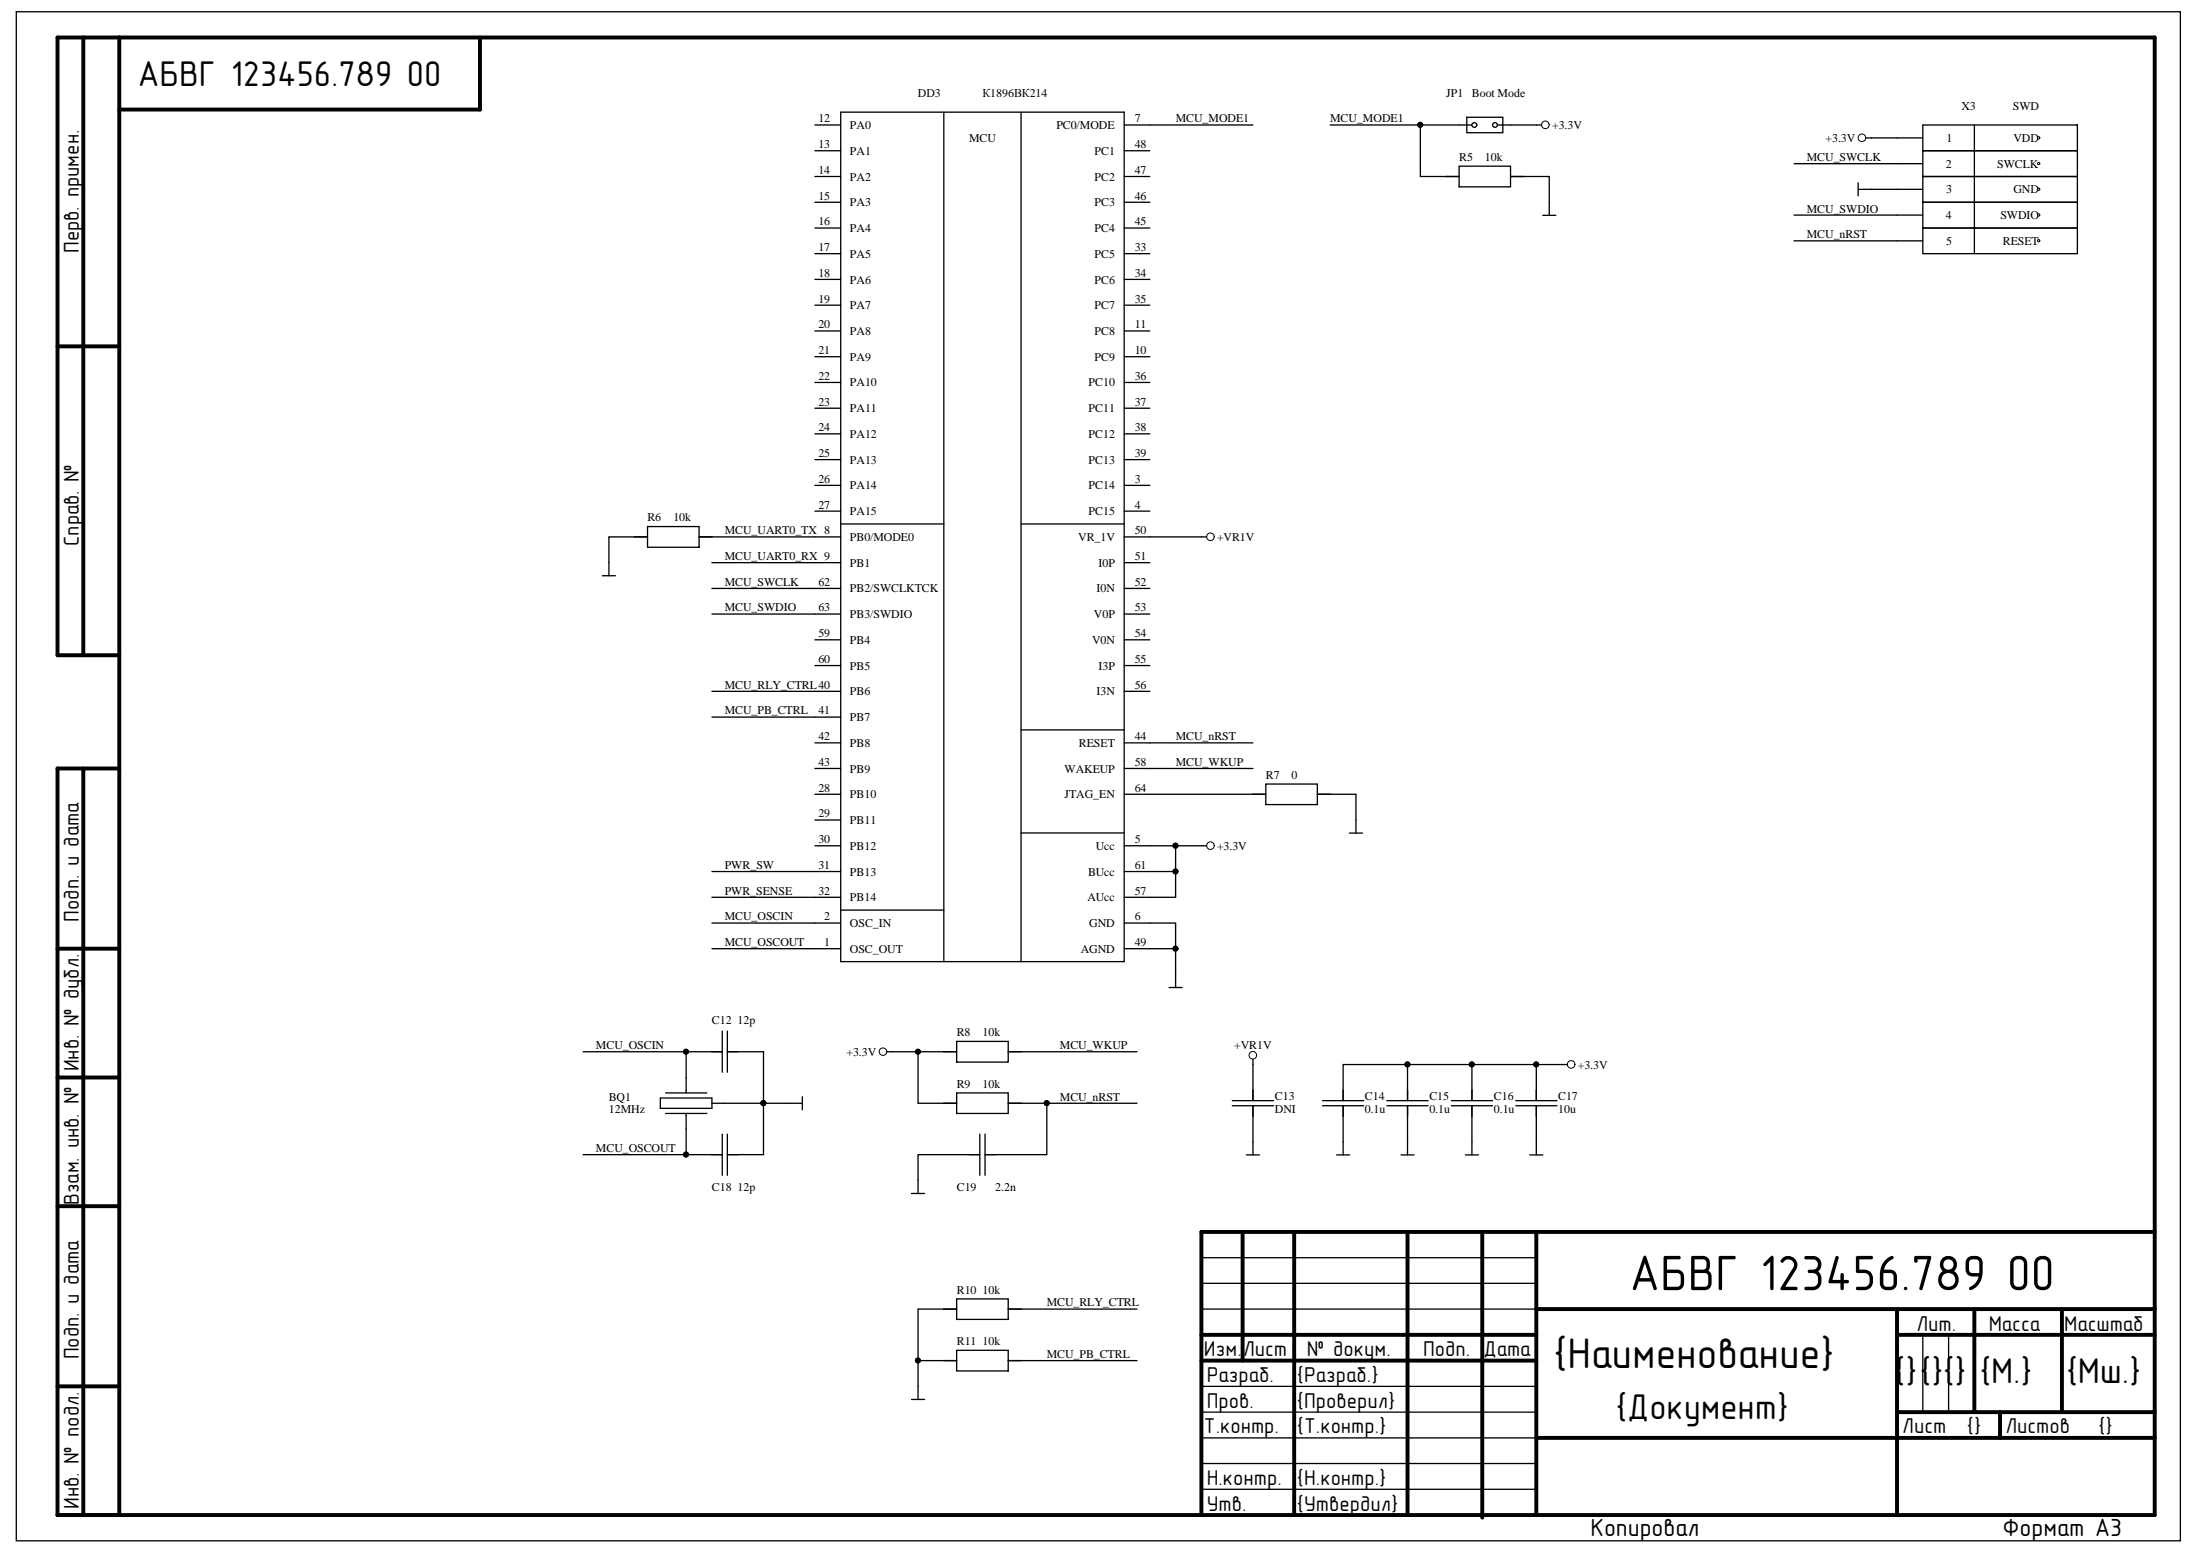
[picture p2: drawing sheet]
<svg xmlns="http://www.w3.org/2000/svg" width="297mm" height="210mm" viewBox="0 0 297 210" stroke-linecap="round" stroke-linejoin="round" font-family="sans-serif">
<g fill="none" stroke="#000" stroke-width=".53">
<path d="M11.2 5.1v83.3M16.1 5.1v199.4M64.8 5.1v9.7h-48.7M7.8 46.8h8.3M16.1 88.4h-8.3v-83.3h283.1v199.4h-283.1v-100.8h8.3M11.2 103.7v100.8M7.8 128.1h8.3M7.8 145.4h8.3M7.8 162.8h8.3M167.8 166.3v17.4M174.7 166.3v38.2M190 166.3v38.2"/>
<path d="M200.1 166.6v38.3M207.4 176.7h83.5M207.4 166.3v38.2M256.1 176.7v27.8M266.6 176.7v13.9M278.4 176.7v13.9M290.9 166.3h-128.7v38.2M7.8 187.1h8.3M162.2 180.2h45.2M162.2 183.7h45.2M207.4 194.1h83.5M256.1 180.2h34.8"/>
<path d="M256.1 190.6h34.8M270 190.6v3.5"/>
</g>
<g fill="none" stroke="#000" stroke-width=".18">
<path d="M2.2 1.6h292.2v206.4h-292.2zM110 16.9h3.5M113.5 15.1h38.3v114.7h-38.3zM127.4 15.1v114.7M137.9 15.1v114.7M151.8 16.9h17.4M197 16.9h1.7M202.2 16.9h1.7M110 20.3h3.5M110 23.8h3.5M110 27.3h3.5M110 30.8h3.5"/>
<path d="M110 34.2h3.5M110 37.7h3.5M151.8 20.3h3.4M151.8 23.8h3.4M151.8 27.3h3.4M151.8 30.8h3.4M151.8 34.2h3.4M151.8 37.7h3.4M195.3 23.8h1.7M197 22.4h6.9v2.8h-6.9zM203.9 23.8h5.3v5.3M208.3 29.1h1.8"/>
<path d="M110 41.2h3.5M110 44.7h3.5M110 48.1h3.5M110 51.6h3.5M110 55.1h3.5M110 58.6h3.5M151.8 41.2h3.4M151.8 44.7h3.4M151.8 48.1h3.4M151.8 51.6h3.4M151.8 55.1h3.4M151.8 58.6h3.4"/>
<path d="M81.3 77.7h1.8M87.4 71.1h7v2.8h-7zM87.4 72.5h-5.2v5.2M94.4 72.5h19.1M96.1 76h17.4M96.1 79.4h17.4M110 62h3.5M110 65.5h3.5M110 69h3.5M113.5 70.7h13.9M137.9 70.7h13.9M151.8 62h3.4"/>
<path d="M151.8 65.5h3.4M151.8 69h3.4M151.8 72.5h11.1M151.8 76h3.4M151.8 79.4h3.4M96.1 82.9h17.4M110 86.4h3.5M110 89.8h3.5M110 93.3h3.5M110 96.8h3.5M137.9 98.5h13.9M151.8 82.9h3.4"/>
<path d="M151.8 86.4h3.4M151.8 89.8h3.4M151.8 93.3h3.4M110 100.3h3.5M110 103.7h3.5M110 107.2h3.5M110 110.7h3.5M110 114.2h3.5M110 117.6h3.5M137.9 112.4h13.9M151.8 114.2h11.1M151.8 100.3h17.4"/>
<path d="M151.8 103.7h17.4M151.8 107.2h19.1M151.8 117.6h6.9M158.7 114.2v6.9h-6.9M170.9 105.8h7v2.8h-7zM177.9 107.2h5.2v5.3M182.2 112.5h1.8M96.1 124.6h17.4M96.1 128.1h17.4M97.5 139.2v5.5M98.2 139.2v5.5M110 121.1h3.5"/>
<path d="M113.5 122.9h13.9M151.8 124.6h6.9v8.7M151.8 128.1h6.9M157.8 133.3h1.8M78.7 142h18.8M78.7 155.9h18.8M89.2 148.2h6.9v1.4h-6.9zM89.9 150.3h5.5M89.9 147.5h5.5M92.6 142v5.5M92.6 150.3v5.6M96.1 148.9h12.2"/>
<path d="M97.5 153.1v5.6M98.2 142h4.9v13.9h-4.9M98.2 153.1v5.6M108.3 148v1.8M119.8 142h9.4M124 142v6.9h5.2M129.2 140.6h6.9v2.8h-6.9zM129.2 147.5h6.9v2.8h-6.9zM132.3 155.9h-8.3v5.2M132.3 153.1v5.6M133 153.1v5.6M136.1 148.9h17.4"/>
<path d="M136.1 142h17.4M141.3 148.9v7h-8.3M166.4 148.6h5.5M166.4 149.3h5.5M168.3 155.9h1.8M169.2 143v5.6M169.2 149.3v6.6M178.6 148.6h5.5M178.6 149.3h5.5M180.5 155.9h1.7M181.3 148.6v-4.9h8.7v4.9M181.3 149.3v6.6"/>
<path d="M187.2 148.6h5.6M187.2 149.3h5.6M189.2 155.9h1.7M190 143.7h8.7v4.9M190 149.3v6.6M196 148.6h5.5M196 149.3h5.5M197.9 155.9h1.7M198.7 143.7h8.7v4.9M198.7 149.3v6.6M204.7 148.6h5.5M204.7 149.3h5.5"/>
<path d="M206.5 155.9h1.8M207.4 149.3v6.6M207.4 143.7h4.2M123.1 161.1h1.7M162.2 176.7h45.2M162.2 173.2h45.2M162.2 169.8h45.2M162.2 197.6h45.2M162.2 194.1h45.2M162.2 190.6h45.2M162.2 187.1h45.2M259.6 180.2v10.4"/>
<path d="M263.1 180.2v10.4M162.2 201h45.2"/>
</g>
<g fill="#000" stroke="#000" stroke-width=".14">
<circle cx="158.7" cy="114.2" r=".34"/>
<circle cx="158.7" cy="117.6" r=".33"/>
<circle cx="158.7" cy="128.1" r=".33"/>
<circle cx="92.6" cy="155.8" r=".34"/>
<circle cx="92.6" cy="142" r=".33"/>
<circle cx="103.1" cy="148.9" r=".34"/>
<circle cx="123.9" cy="142" r=".33"/>
<circle cx="141.3" cy="148.9" r=".34"/>
<circle cx="190" cy="143.7" r=".34"/>
<circle cx="198.7" cy="143.7" r=".34"/>
<circle cx="207.4" cy="143.7" r=".34"/>
</g>
<g fill="none" stroke="#000" stroke-width=".14">
<circle cx="163.4" cy="72.5" r=".51"/>
<circle cx="163.4" cy="114.2" r=".51"/>
<circle cx="119.2" cy="142" r=".51"/>
<circle cx="169.2" cy="142.4" r=".51"/>
<circle cx="212.1" cy="143.7" r=".51"/>
</g>
<g fill="#fff" stroke="#000" stroke-width=".18">
<circle cx="199.1" cy="16.9" r=".32"/>
<circle cx="201.9" cy="16.9" r=".32"/>
</g>
<path d="M179.6 16.9h17.4M191.8 16.9v6.9h3.5M198 15.8h4.9v2.1h-4.9zM203.9 16.9h4.2" fill="none" stroke="#000" stroke-width=".18"/>
<circle cx="191.8" cy="16.9" r=".34" fill="#000" stroke="#000" stroke-width=".14"/>
<circle cx="208.6" cy="16.9" r=".51" fill="none" stroke="#000" stroke-width=".14"/>
<circle cx="275.3" cy="32.5" r=".16" fill="#fff" stroke="#000" stroke-width=".14"/>
<path d="M256.1 18.6h3.5M266.6 16.9h13.9v3.4h-13.9zM266.6 16.9h-7v3.4h7h-7v3.5h7M256.1 22.1h3.5M266.6 20.3h13.9v3.5h-13.9z" fill="none" stroke="#000" stroke-width=".18"/>
<g fill="#fff" stroke="#000" stroke-width=".14">
<circle cx="275.3" cy="18.6" r=".16"/>
<circle cx="275.3" cy="22.1" r=".16"/>
<circle cx="275.3" cy="25.5" r=".15"/>
</g>
<path d="M256.1 25.6h3.5M266.6 23.8h13.9v3.5h-13.9zM266.6 23.8h-7v3.5h7" fill="none" stroke="#000" stroke-width=".18"/>
<circle cx="275.3" cy="29" r=".16" fill="#fff" stroke="#000" stroke-width=".14"/>
<g fill="none" stroke="#000" stroke-width=".18">
<path d="M251.9 18.6h4.2M242.2 29h17.4M242.2 32.5h17.4M242.2 22.1h13.9M250.9 24.7v1.7M250.9 25.6h5.2M266.6 27.3h13.9v3.5h-13.9zM266.6 27.3h-7v3.5h7h-7v3.4h7M266.6 30.8h13.9v3.4h-13.9zM96.1 96.8h13.9M96.1 93.3h13.9M96.1 117.6h13.9"/>
<path d="M96.1 121.1h13.9M129.2 175.3h6.9v2.8h-6.9zM129.2 176.7h-5.2v12.2M136.1 176.7h17.4M123.1 188.9h1.7M124 183.7h5.2M129.2 182.3h6.9v2.8h-6.9zM136.1 183.7h17.4"/>
</g>
<circle cx="251.4" cy="18.6" r=".51" fill="none" stroke="#000" stroke-width=".14"/>
<circle cx="123.9" cy="183.6" r=".34" fill="#000" stroke="#000" stroke-width=".14"/>
<text font-size="6.8" x="220" y="174.2">АБВГ 123456.789 00</text>
<text font-size="5.8" x="209.7" y="184.6">{Наименование}</text>
<g font-size="4.9">
<text x="18.6" y="11.6">АБВГ 123456.789 00</text>
<text x="218.1" y="191.6">{Документ}</text>
<text x="255.6" y="186.7">{}{}{}</text>
<text x="267.2" y="186.7">{М.}</text>
<text x="278.9" y="186.7">{Мш.}</text>
</g>
<g font-size="3.4">
<text x="214.7" y="207.3">Копировал</text>
<text x="270.4" y="207.3">Формат А3</text>
</g>
<g font-size="2.9">
<text x="10.7" y="34.2" transform="rotate(-90 10.7 34.2)">Перв. примен.</text>
<text x="10.7" y="73.7" transform="rotate(-90 10.7 73.7)">Справ. №</text>
<text x="10.7" y="124.4" transform="rotate(-90 10.7 124.4)">Подп. и дата</text>
<text x="10.7" y="144.6" transform="rotate(-90 10.7 144.6)">Инв. № дубл.</text>
<text x="10.7" y="162.7" transform="rotate(-90 10.7 162.7)">Взам. инв. №</text>
<text x="258.7" y="179.6">Лит.</text>
<text x="268.5" y="179.6">Масса</text>
<text x="278.7" y="179.6">Масштаб</text>
<text x="10.7" y="183.5" transform="rotate(-90 10.7 183.5)">Подп. и дата</text>
<text x="162.5" y="183.1">Изм.</text>
<text x="167.8" y="183.1">Лист</text>
<text x="176.5" y="183.1">№ докум.</text>
<text x="192.1" y="183.1">Подп.</text>
<text x="200.3" y="183.1">Дата</text>
<text x="162.9" y="190">Пров.</text>
<text x="162.9" y="186.5">Разраб.</text>
<text x="175.1" y="190">{Проверил}</text>
<text x="175.1" y="186.5">{Разраб.}</text>
<text x="162.5" y="193.5">Т.контр.</text>
<text x="175.1" y="193.5">{Т.контр.}</text>
<text x="256.8" y="193.5">Лист</text>
<text x="265.5" y="193.5">{}</text>
<text x="270.8" y="193.5">Листов</text>
<text x="283.3" y="193.5">{}</text>
<text x="10.7" y="203.7" transform="rotate(-90 10.7 203.7)">Инв. № подл.</text>
<text x="162.9" y="203.9">Утв.</text>
<text x="162.9" y="200.4">Н.контр.</text>
<text x="175.1" y="200.4">{Н.контр.}</text>
<text x="175.1" y="203.9">{Утвердил}</text>
</g>
<g font-size="1.6">
<text x="110.5" y="16.5">12</text>
<text x="114.8" y="17.4">PA0</text>
<text x="123.9" y="13.1">DD3</text>
<text x="132.7" y="13.1">К1896ВК214</text>
<text x="142.6" y="17.4">PC0/MODE</text>
<text x="153.2" y="16.5">7</text>
<text x="158.7" y="16.5">MCU_MODE1</text>
<text x="179.6" y="16.5">MCU_MODE1</text>
<text x="195.3" y="13.1">JP1</text>
<text x="198.7" y="13.1">Boot Mode</text>
<text x="209.6" y="17.4">+3.3V</text>
<text x="264.8" y="14.8">X3</text>
<text x="271.8" y="14.8">SWD</text>
<text x="110.5" y="20">13</text>
<text x="110.5" y="23.5">14</text>
<text x="114.8" y="20.9">PA1</text>
<text x="130.8" y="19.1">MCU</text>
<text x="147.8" y="20.9">PC1</text>
<text x="153.2" y="20">48</text>
<text x="153.2" y="23.5">47</text>
<text x="197" y="21.8">R5</text>
<text x="200.5" y="21.8">10k</text>
<text x="243.9" y="21.8">MCU_SWCLK</text>
<text x="246.5" y="19.1">+3.3V</text>
<text x="262.7" y="22.6">2</text>
<text x="262.8" y="19.1">1</text>
<text x="269.7" y="22.6">SWCLK</text>
<text x="271.9" y="19.1">VDD</text>
<text x="110.5" y="27">15</text>
<text x="114.8" y="24.4">PA2</text>
<text x="114.8" y="27.8">PA3</text>
<text x="147.8" y="24.4">PC2</text>
<text x="147.8" y="27.8">PC3</text>
<text x="153.2" y="27">46</text>
<text x="243.9" y="28.7">MCU_SWDIO</text>
<text x="262.7" y="29.6">4</text>
<text x="262.8" y="26.1">3</text>
<text x="270.1" y="29.6">SWDIO</text>
<text x="271.9" y="26.1">GND</text>
<text x="110.5" y="30.4">16</text>
<text x="110.5" y="33.9">17</text>
<text x="114.8" y="31.3">PA4</text>
<text x="114.8" y="34.8">PA5</text>
<text x="147.8" y="31.3">PC4</text>
<text x="147.8" y="34.8">PC5</text>
<text x="153.2" y="30.4">45</text>
<text x="153.2" y="33.9">33</text>
<text x="243.9" y="32.1">MCU_nRST</text>
<text x="262.8" y="33">5</text>
<text x="270.4" y="33">RESET</text>
<text x="110.5" y="37.4">18</text>
<text x="110.5" y="40.8">19</text>
<text x="114.8" y="38.3">PA6</text>
<text x="114.8" y="41.7">PA7</text>
<text x="147.8" y="38.3">PC6</text>
<text x="147.8" y="41.7">PC7</text>
<text x="153.2" y="37.4">34</text>
<text x="153.2" y="40.8">35</text>
<text x="110.5" y="44.3">20</text>
<text x="110.5" y="47.8">21</text>
<text x="114.8" y="45.2">PA8</text>
<text x="147.8" y="45.2">PC8</text>
<text x="153.2" y="44.3">11</text>
<text x="153.2" y="47.8">10</text>
<text x="110.5" y="51.3">22</text>
<text x="114.8" y="48.7">PA9</text>
<text x="114.8" y="52.2">PA10</text>
<text x="147" y="52.2">PC10</text>
<text x="147.8" y="48.7">PC9</text>
<text x="153.2" y="51.3">36</text>
<text x="110.5" y="54.7">23</text>
<text x="110.5" y="58.2">24</text>
<text x="114.8" y="55.6">PA11</text>
<text x="114.8" y="59.1">PA12</text>
<text x="147" y="55.6">PC11</text>
<text x="147" y="59.1">PC12</text>
<text x="153.2" y="54.7">37</text>
<text x="153.2" y="58.2">38</text>
<text x="110.5" y="61.7">25</text>
<text x="110.5" y="65.2">26</text>
<text x="114.8" y="62.6">PA13</text>
<text x="147" y="62.6">PC13</text>
<text x="153.2" y="61.7">39</text>
<text x="153.2" y="65.2">3</text>
<text x="87.4" y="70.4">R6</text>
<text x="90.9" y="70.4">10k</text>
<text x="110.5" y="68.6">27</text>
<text x="114.8" y="66.1">PA14</text>
<text x="114.8" y="69.5">PA15</text>
<text x="147" y="66.1">PC14</text>
<text x="147" y="69.5">PC15</text>
<text x="153.2" y="68.6">4</text>
<text x="97.8" y="75.6">MCU_UART0_RX 9</text>
<text x="97.8" y="72.1">MCU_UART0_TX 8</text>
<text x="114.8" y="73">PB0/MODE0</text>
<text x="114.8" y="76.5">PB1</text>
<text x="145.6" y="73">VR_1V</text>
<text x="148.3" y="76.5">I0P</text>
<text x="153.2" y="72.1">50</text>
<text x="153.2" y="75.6">51</text>
<text x="164.3" y="73">+VR1V</text>
<text x="97.8" y="79.1">MCU_SWCLK</text>
<text x="97.8" y="82.5">MCU_SWDIO</text>
<text x="110.5" y="79.1">62</text>
<text x="110.5" y="82.5">63</text>
<text x="114.8" y="80">PB2/SWCLKTCK</text>
<text x="114.8" y="83.4">PB3/SWDIO</text>
<text x="147.7" y="83.4">V0P</text>
<text x="148" y="80">I0N</text>
<text x="153.2" y="79.1">52</text>
<text x="153.2" y="82.5">53</text>
<text x="110.5" y="86">59</text>
<text x="110.5" y="89.5">60</text>
<text x="114.8" y="86.9">PB4</text>
<text x="147.5" y="86.9">V0N</text>
<text x="153.2" y="86">54</text>
<text x="153.2" y="89.5">55</text>
<text x="97.8" y="93">MCU_RLY_CTRL40</text>
<text x="114.8" y="90.4">PB5</text>
<text x="114.8" y="93.9">PB6</text>
<text x="148" y="93.9">I3N</text>
<text x="148.3" y="90.4">I3P</text>
<text x="153.2" y="93">56</text>
<text x="97.8" y="96.4">MCU_PB_CTRL</text>
<text x="110.5" y="96.4">41</text>
<text x="110.5" y="99.9">42</text>
<text x="114.8" y="97.3">PB7</text>
<text x="114.8" y="100.8">PB8</text>
<text x="145.7" y="100.8">RESET</text>
<text x="153.2" y="99.9">44</text>
<text x="158.7" y="99.9">MCU_nRST</text>
<text x="110.5" y="103.4">43</text>
<text x="110.5" y="106.9">28</text>
<text x="114.8" y="104.3">PB9</text>
<text x="114.8" y="107.8">PB10</text>
<text x="143.7" y="104.3">WAKEUP</text>
<text x="143.7" y="107.8">JTAG_EN</text>
<text x="153.2" y="103.4">58</text>
<text x="153.2" y="106.9">64</text>
<text x="158.7" y="103.4">MCU_WKUP</text>
<text x="170.9" y="105.1">R7</text>
<text x="174.4" y="105.1">0</text>
<text x="110.5" y="110.3">29</text>
<text x="110.5" y="113.8">30</text>
<text x="114.8" y="111.2">PB11</text>
<text x="153.2" y="113.8">5</text>
<text x="97.8" y="117.3">PWR_SW</text>
<text x="110.5" y="117.3">31</text>
<text x="114.8" y="114.7">PB12</text>
<text x="114.8" y="118.2">PB13</text>
<text x="146.9" y="118.2">BUcc</text>
<text x="148" y="114.7">Ucc</text>
<text x="153.2" y="117.3">61</text>
<text x="164.3" y="114.7">+3.3V</text>
<text x="97.8" y="124.2">MCU_OSCIN</text>
<text x="97.8" y="120.8">PWR_SENSE</text>
<text x="110.5" y="120.8">32</text>
<text x="111.3" y="124.2">2</text>
<text x="114.8" y="121.7">PB14</text>
<text x="114.8" y="125.1">OSC_IN</text>
<text x="146.8" y="121.7">AUcc</text>
<text x="147.1" y="125.1">GND</text>
<text x="153.2" y="124.2">6</text>
<text x="153.2" y="120.8">57</text>
<text x="97.8" y="127.7">MCU_OSCOUT</text>
<text x="111.3" y="127.7">1</text>
<text x="114.8" y="128.6">OSC_OUT</text>
<text x="145.9" y="128.6">AGND</text>
<text x="153.2" y="127.7">49</text>
<text x="80.5" y="141.6">MCU_OSCIN</text>
<text x="96.1" y="138.2">C12</text>
<text x="99.6" y="138.2">12p</text>
<text x="114.3" y="142.5">+3.3V</text>
<text x="129.2" y="139.9">R8</text>
<text x="132.7" y="139.9">10k</text>
<text x="143.1" y="141.6">MCU_WKUP</text>
<text x="166.6" y="141.6">+VR1V</text>
<text x="82.2" y="148.6">BQ1</text>
<text x="129.2" y="146.8">R9</text>
<text x="132.7" y="146.8">10k</text>
<text x="143.1" y="148.6">MCU_nRST</text>
<text x="172.1" y="148.4">C13</text>
<text x="184.3" y="148.4">C14</text>
<text x="193" y="148.4">C15</text>
<text x="201.7" y="148.4">C16</text>
<text x="210.4" y="148.4">C17</text>
<text x="213" y="144.2">+3.3V</text>
<text x="80.5" y="155.5">MCU_OSCOUT</text>
<text x="82.2" y="150.3">12MHz</text>
<text x="172.1" y="150.2">DNI</text>
<text x="184.3" y="150.2">0.1u</text>
<text x="193" y="150.2">0.1u</text>
<text x="201.7" y="150.2">0.1u</text>
<text x="210.4" y="150.2">10u</text>
<text x="96.1" y="160.7">C18</text>
<text x="99.6" y="160.7">12p</text>
<text x="129.2" y="160.7">C19</text>
<text x="134.4" y="160.7">2.2n</text>
<text x="129.2" y="174.6">R10</text>
<text x="132.7" y="174.6">10k</text>
<text x="141.3" y="176.4">MCU_RLY_CTRL</text>
<text x="129.2" y="181.6">R11</text>
<text x="132.7" y="181.6">10k</text>
<text x="141.3" y="183.3">MCU_PB_CTRL</text>
</g>
</svg>
